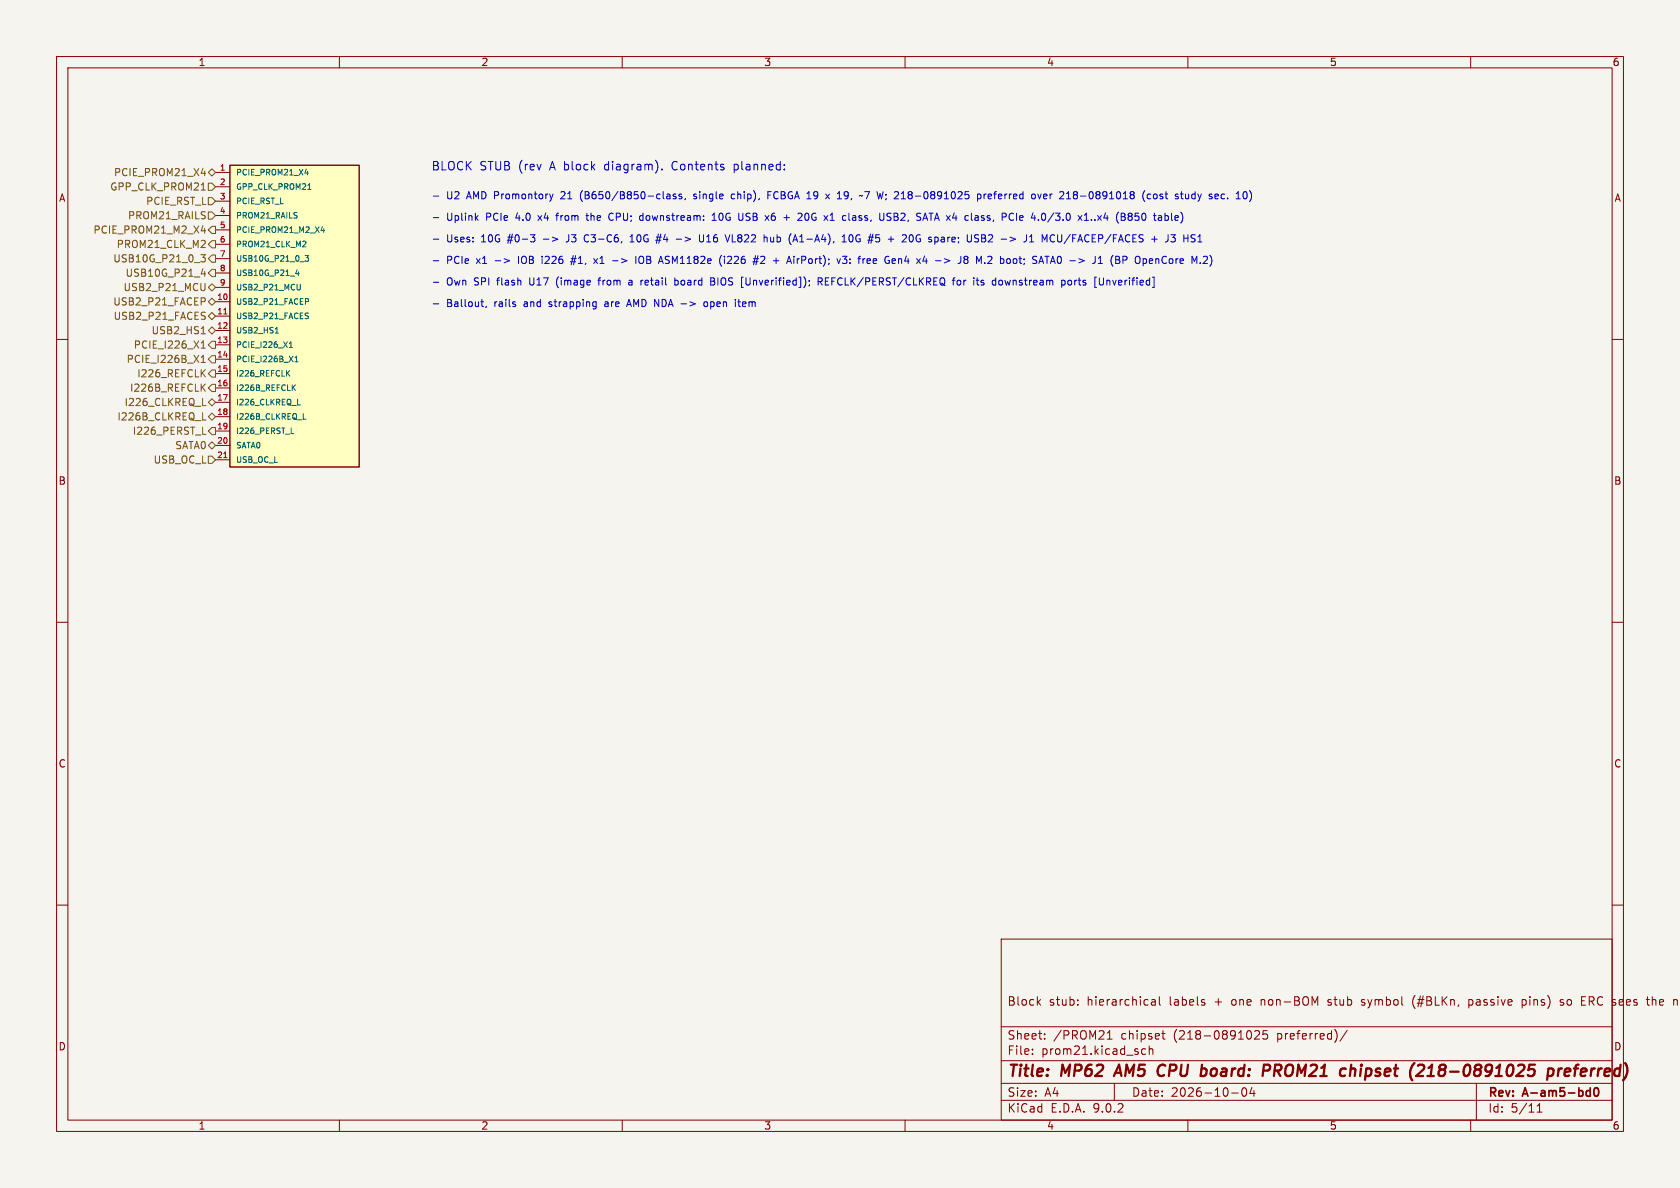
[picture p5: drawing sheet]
<svg xmlns="http://www.w3.org/2000/svg" width="297mm" height="210mm" viewBox="0 0 297 210" stroke-linecap="round" stroke-linejoin="round" font-family="sans-serif">
<path d="M0 0h297v210h-297z" fill="#f5f4ef" stroke="#f5f4ef" stroke-width=".18"/>
<g fill="none" stroke="#840000" stroke-width=".18">
<path d="M10 10h277v190h-277zM12 12h273v186h-273zM60 10v2M110 10v2M160 10v2M210 10v2M260 10v2M10 60h2M285 60h2M10 110h2M285 110h2M10 160h2"/>
<path d="M177 166h108v32h-108zM183.5 177.1l.5 .6M184 176.7l-.6 .6M190.5 177.6v.1M190.5 176.8v.1M203.6 176.8h.6v.9M204.2 177.1h-.5a.29 .29 0 0 0-.2 .3 .29 .29 0 0 0 .2 .3l.5-.1M205 176.2v1.3l.2 .2M213 177.3v.3M234.7 177.6l.2 .1M234.8 176.8v.3M240.7 177.6l.4 .1"/>
<path d="M240.9 176.7l-.2 .2 .2 .3M250.2 176a1.72 1.72 0 0 0 0 2.3M259.7 176.8h.5M259.7 177.6h.5M259.7 176.7v1.5M269.1 176.8l.4-.1 .3 .3M269.1 176.7v1.5M269.8 177.4l-.3 .3-.4-.1M276.4 176.8l-.4-.1-.2 .2 .1 .2 .5 .2v.3h-.6M279.6 177.7h.7M279.6 176.2h.7M285 160h2"/>
<path d="M292.1 176.2v1.5M292.5 176.7l-.4 .1M60 198v2M110 198v2M160 198v2M177 194.5h108M177 191.5h108M177 187.5h108M177 181.5h108M182.5 186.3v.1M182.5 185.5v.1M184.7 183.6v.1"/>
<path d="M184.7 182.8v.1M195.7 183.7h.9M195.7 182.6l.5-.4v1.5M197 191.5v3M202.5 185.5l-.4-.1-.3 .3v.4l.2 .2h.5M203.2 185.5l.2-.1 .3 .1 .1 .9M203.2 184.9v1.5M205.4 182.7h.6M205.6 182.2v1.3l.4 .2M210 198v2M217.7 193.2h1.2M219.7 192.4l.2-.1a.81 .81 0 0 1 .6 .6 .81 .81 0 0 1-.3 .8l-.2 .1a.81 .81 0 0 1-.3-1.4z"/>
<path d="M221.3 192.2l-.3 1.1h.9M221.7 192.8v1M221.8 182.3l.6-.1 .2 .1 .1 .3-1 1.1h1M224 182.2h-.7l-.1 .7 .3-.1h.5l.1 .3-.1 .5-.2 .1-.6-.1M238.2 182.1l-1.3 2M260 198v2M261 191.5v6.5M271.7 196.6h.9M271.7 195.5l.5-.4v1.5"/>
</g>
<path d="M280.7 192.8l.4 .1M281.1 192.3v1.5M281.1 193.7l-.4 .1M281.9 192.4a.81 .81 0 0 0 .4 1.4l.2-.2 .1-.4-.1-.8" fill="none" stroke="#840000" stroke-width=".3"/>
<g fill="none" stroke="#840000" stroke-width=".4">
<path d="M197.8 188.2l-.9 2M204.9 190.1l.3 .1 .5-.1M205.6 188.2l-.4 .1-.3 .2M224.4 188.3a.53 .53 0 0 1 0 .8M225.3 189.3h.8M226.2 188.2h-.7l-.3 2M238.8 189.1a.49 .49 0 0 1 .8 .1l-.1 1M238.9 188.2l-.3 2M252.3 190.2h1.2M252.5 188.8l.7-.6-.3 2M273.7 189l.2-.1 .6 .1 .2 .3-.1 .5a.66 .66 0 0 1-1 .3M273.8 188.9l-.3 2"/>
<path d="M275.6 188.9l-.2 1.3M276.1 188.9l-.4 .1-.2 .3M276.6 189.5l1-.1v-.4l-.2-.1-.6 .1-.2 .9 .2 .3 .6-.1M278.2 188.9h.8"/>
</g>
<path d="M40.6 29.2h22.9v53.4h-22.9z" fill="#ffffc2"/>
<path d="M40.6 29.2h22.9v53.4h-22.9z" fill="none" stroke="#840000" stroke-width=".25"/>
<g fill="none" stroke="#840000" stroke-width=".18">
<path d="M38.1 30.5h2.5M38.1 33h2.5M38.1 35.6h2.5M38.1 38.1h2.5M38.1 40.6h2.5M38.1 43.2h2.5M38.1 45.7h2.5M38.1 48.3h2.5M38.1 50.8h2.5M38.1 53.3h2.5M38.1 55.9h2.5M38.1 58.4h2.5"/>
<path d="M38.1 61h2.5M38.1 63.5h2.5M38.1 66h2.5M38.1 68.6h2.5M38.1 71.1h2.5M38.1 73.7h2.5M38.1 76.2h2.5M38.1 78.7h2.5M38.1 81.3h2.5"/>
</g>
<g fill="none" stroke="#006464" stroke-width=".18">
<path d="M53.9 30.6h.6M54.4 30.3v.6M54.4 33.5h.6M48.7 58.9h.5M52.5 47.7l-.2 .7h.6M52.8 48v.7M53.1 50.3v.8l-.4 .2M53.9 45.2h.7l-.4 .4 .3 .1v.4l-.1 .1-.5-.1M54 42.7v.4l-.5 .5h.6M54.3 55.9l.2 .1-.2 .3M54.4 52.8l.2 .2-.2 .3M54.4 55.3l.1 .1"/>
<path d="M56.8 40.8h.6M57.2 40.4v.7M50.8 65.9l.4 .6M51.1 61.4h.6M51.1 60.7l.3-.3v1M51.2 65.5l-.5 .6M51.5 76.7h.4M51.8 68.5l.4 .5M52.1 64h.6M52.1 63.2l.3-.2v1M52.2 68l-.5 .6M52.6 71.6h.5"/>
<path d="M53.6 74.1h.5"/>
</g>
<path d="M39.6 55.5h.5M39.6 80.9h.5" fill="none" stroke="#a90000" stroke-width=".18"/>
<g fill="none" stroke="#725600" stroke-width=".18">
<path d="M35.6 33.6h.7M35.6 30.6h.8M36.2 30.2v.9M36.8 32.4h.7l.6 .6-.6 .7h-.7zM36.8 30.5l.7-.7 .6 .7-.6 .6zM36.8 34.9h.7l.6 .7-.6 .6h-.7zM36.8 37.5h.7l.6 .6-.6 .6h-.7zM35.5 45h.8l-.4 .5 .3 .1v.6l-.1 .1-.6-.1M35.6 40.8h.8M35.6 59h.7M35.9 47.5l-.3 .9h.8M36.1 52.6l.2 .3-.1 .3-.1 .1"/>
<path d="M36.1 55.9l.2 .2-.2 .4M36.1 55.2l.2 .1M36.2 42.6l.1 .1-.1 .3-.7 .8h.8M36.2 40.4v.8M36.2 48v.8M36.2 50.1v1l-.1 .2-.3 .1M36.8 55.9l.7-.7 .6 .7-.6 .6zM36.8 50.8l.7-.6 .6 .6-.6 .6zM36.8 53.3l.7-.6 .6 .6-.6 .7zM36.8 58.4l.7-.6 .6 .6-.6 .7zM37.5 40h.6v1.3h-.6l-.7-.7zM37.5 42.5h.6v1.3h-.6l-.7-.6z"/>
<path d="M37.5 45.1h.6v1.3h-.6l-.7-.7zM37.5 47.6h.6v1.3h-.6l-.7-.6zM35.6 64.1h.7M35.6 60.6l.3-.3v1.2M35.6 63.2l.3-.4v1.3M35.6 61.5h.7M35.8 68.4l.5 .8M35.8 65.9l.5 .7M35.8 76.8h.6M35.8 74.2h.6M35.8 71.7h.6M36.3 67.9l-.7 .7"/>
<path d="M36.3 65.3l-.7 .8M36.8 78.7l.7-.6 .6 .6-.6 .7zM36.8 73.7l.7-.7 .6 .7-.6 .6zM36.8 71.1l.7-.6 .6 .6-.6 .7zM37.5 75.6h.6v1.2h-.6l-.7-.6zM37.5 67.9h.6v1.3h-.6l-.7-.6zM37.5 65.4h.6v1.3h-.6l-.7-.7zM37.5 62.9h.6v1.2h-.6l-.7-.6zM37.5 60.3h.6v1.3h-.6l-.7-.6zM36.8 80.6h.7l.6 .7-.6 .6h-.7z"/>
</g>
<g fill="none" stroke="#0000c2" stroke-width=".18">
<path d="M76.6 34.7h1M76.6 38.5h1M84.2 38.5l.3 .5M84.5 38.1l-.5 .5M97.2 34.3l.3 .8M97.5 35.1l-.2 .3M97.8 34.3l-.3 .8M98.3 38.1h.4M98.5 37.7l-.1 1.3M102.7 34.1l-.1 .4 .1 .8M103.6 38.1h.5M103.8 37.7v1.1l.3 .2"/>
<path d="M108.2 37.7a.64 .64 0 0 0-.6 .6 .64 .64 0 0 0 .6 .7M113.3 38.1l.4 .1M113.7 38.9l-.4 .1M113.7 37.7v1.3M117 29.9v.1M118 34.3h.3l.2 .2v.6M118.5 34.6l-.5 .1M118.5 35.1h-.5M119.5 34.4l-.3-.1-.2 .2 .1 .2 .4 .1v.3h-.5M120.5 34.4l-.3-.1-.2 .2 .1 .2 .4 .1v.3h-.5M121.2 35.1l-.1 .2M122.6 35.1h.4"/>
<path d="M123 34.3l-.4 .2 .1 .2h.3M125.9 39h.7M125.9 38l.4-.3v1.3M129.8 29v1.5M129.8 30h.1M129.9 34.4l-.4-.1-.2 .2 .1 .6h.5M129.9 29l-.1 .1M131.3 37.7v1l-.2 .3M135.7 34.5h.5M136.4 33.9h-.7v1.2M136.4 38.8l.4 .2M136.7 37.7l-.3 .3"/>
<path d="M136.8 38.2l-.4 .1M142.8 37.7h-.1a.68 .68 0 0 0-.4 .6 .68 .68 0 0 0 .4 .7l.1-.1M146.8 39h.7M149.4 35.1h.2M149.7 33.9h-.2l-.3 .2 .1 .4 .4 .2M151.1 38.1l-.4 .1M151.2 38.5h-.3l-.2 .2v.2l.5 .1M152.9 33.9h.8l-.5 1.2M157.5 37.7h-.5l-.1 .1v.4l.5 .2 .1 .3-.2 .3-.5-.1M163.6 37.7l.4 1.3M164.2 37.7h.8M164.6 37.7v1.3"/>
<path d="M172.8 34.4l.4-.1 .2 .2-.1 .6h-.5M172.8 34.3v1.3M173.5 38.9l.1 .1M173.7 38.1l-.2 .2 .2 .2M174 34.3v.8M174.3 34.3l-.3 .2M175.1 34.3h-.2l-.2 .2 .1 .6h.3M175.3 34.6l-.6 .1M178.9 37.7l.3 .1M179.2 38.8l-.3 .2M179.7 37.7v1.3M180.4 38.1l-.1 .2v.5l.1 .2"/>
<path d="M180.9 38.4l-.6 .1M183.5 34.3l.3 .8 .3-.8M184.9 34.3h-.2l-.2 .2 .1 .6h.3M185.1 34.6l-.6 .1M186.3 37.6l-1.1 1.7M189.9 33.9l-.1 .2 .1 .3M189.9 34.5l-.1 .2 .1 .4M191.7 39h.7M193 38.8v.2M193.6 38.8v.2M194 38.1l.7 .9M194.7 38.1l-.7 .9"/>
<path d="M200 37.7l.2 .2-.2 .3M200 38.3l.2 .2-.2 .4M200.6 38.8l.2 .2 .4-.1M201.3 37.7h-.6l-.1 .6 .2-.1h.4M202.4 33.7a1.46 1.46 0 0 0 0 1.9M203.4 34.4l-.3-.1-.3 .2 .1 .6h.5M204 34.4l.1-.1 .4 .1 .1 .5-.2 .2h-.3l-.1-.1zM207.1 37.7v1.1l.2 .2M208.1 38.1h-.2l-.2 .2 .1 .6 .3 .1M208.3 38.4l-.6 .1M210.1 35l-.1 .1h-.4M210.1 34.3v.8"/>
<path d="M210.7 34.4v.6M216.1 34.3l.4 .1M216.5 35.1h-.4M220.9 33.7l.1 .1M221.1 34.1l.2 .4-.2 .8M76.6 42.3h1M76.6 46.1h1M76.6 49.9h1M76.6 53.7h1M85 53.3h.5M85.3 54.1l.2 .1M86 54.1l-.1 .3"/>
<path d="M87.5 46.1h1M89.1 45.7l1 .4-1 .4M93.8 41.5h.8l-.5 .5 .4 .1 .1 .4-.3 .3h-.3M95.8 45.3v.1M95.8 45.7v.9M98.5 49.3l-.1 .5 .1 .7M100.4 42.7l-.3 .1M100.9 46.3h.9M101 45.7h.9M101.3 45.2l-.3 1.6M103.7 41.5a.68 .68 0 0 0-.4 .6 .68 .68 0 0 0 .4 .7M105 45.7l.6 .9"/>
<path d="M105.3 53.3l.1 .1M105.4 53.3v1.1l-.1 .2M105.4 54.1l-.1 .1M105.6 45.7l-.6 .9M105.7 49.5h.5M106.2 49.1l-.3 .2v1.1M107.1 53.3l-.1 .1M107.1 53.7l-.2 .2 .2 .3M108.3 46.1h1M110.9 53.8h.6M111.2 52.9l-.4 1.3M111.2 49.6h.5"/>
<path d="M111.4 42.8h.7M111.4 41.9l.3-.4v1.3M111.7 49.8l-.4 .1-.2 .2 .2 .3 .4-.1M112.4 45.3v1.3M113.5 45.3a.43 .43 0 0 0-.6 .4v.5a.43 .43 0 0 0 .6 .4M114.1 49.6v.7M114.6 49.8l-.6 .2M115.9 42.5h.9M116 41.9h.9M116.4 41.4l-.4 1.6M116.8 41.4l-.3 1.6M117.6 46.5l.2 .1"/>
<path d="M117.7 45.4v.4M119.3 49.6l.4-.1 .2 .3-.1 .5h-.5M119.3 49.1v1.3M119.5 42.3h1M123.7 41.5v1l.2 .3 .4-.1 .1-.2v-1M124.6 53.4l.3-.1 .2 .3v.4l-.2 .2-.3-.1-.2-.1zM125.6 49.1l.7 .1v.3l-.2 .2M125.6 49.7h.5M126.1 49.7l.3 .3-.1 .3-.7 .1M127.4 46.8l.2 .3M127.6 45.1l-.2 .3M128.1 45.3v.1"/>
<path d="M128.1 45.7v.9M129.3 45.9l-.7 .7h.7M129.5 41.5v1.3h.6M130.4 53.3h.5M130.6 52.9v1.1l.3 .2M132 50.3l.4 .1M133.1 46.3h.9M133.2 45.7h.9M133.6 45.2l-.4 1.6M134 45.2l-.4 1.6M135 45.3l-.5 .1M135.1 45.9l-.7 .7h.8"/>
<path d="M136.2 41.9l.1 .8h.4M140.3 42.4h.6M140.6 41.5l.4 1.3M140.9 45.7v.9M141.2 45.7l-.3 .3M144.6 49.8l.6-.1 .2-.2-.1-.3-.7-.1v1.3M144.9 49.8l.5 .6M145.9 49.7h.4M146.5 49.1h-.6v1.3h.6M148.9 41.9l.3-.4v1.3M148.9 42.8h.7M148.9 45.3h.8l-.4 .5 .4 .1v.6l-.2 .1-.6-.1"/>
<path d="M150.2 41.6l.2-.1a.68 .68 0 0 1 .4 .6 .68 .68 0 0 1-.4 .7l-.2-.2-.1-.3zM153.5 45.7l.3 .1 .1 .2-.6 .2M153.8 46.5l-.3 .1M154.9 41.5h.6M155 42h.3l.2 .2v.4l-.5 .2M158.2 45.8l.1 .2-.6 .2M158.9 45.7v.9M159 45.7l-.1 .2M162.1 41.7l-.2 .3 .2 .6M165.4 46.1h.9M166.4 42.7h.6M166.4 42l.4-.1 .2 .2"/>
<path d="M167 42.2l-.6 .1M167 45.7l.9 .4-.9 .4M168.3 49.5h.5M168.8 49.1l-.3 .2v1.1M169.3 49.7l.1-.2 .4 .2 .1 .4-.2 .2-.3 .1-.1-.1zM170.9 45.3l.2 .2-.2 .4 .2 .2v.2l-.2 .3M172.8 42.2l.2 .2-.2 .4M172.8 41.5l.2 .1M173.4 49.8l.6 .3-.2 .3-.4-.1M173.5 42.1h.5M173.9 49.6l-.3-.1-.2 .2M174 42.1l.2 .1"/>
<path d="M174.1 41.6l-.6-.1v1.3h.5M174.1 42l-.1 .1M176.8 49.5l.3 .1 .1 .2v.5l-.4 .1M180.1 45.7h.5M180.3 45.3v1.1l.2 .2M184.7 42.4l-.5-.9v1.3M184.7 45.3h.8M185.7 46.6l.4-1.3 .4 1.3M185.8 46.2h.6M187.7 41.5l-.1 1.1-.1 .2-.4-.1M188.2 49.7v.6M188.9 49.6l.3-.1 .3 .3v.3l-.3 .3-.3-.1-.1-.2z"/>
<path d="M190 49.5v.9M190.1 49.7l-.1 .1M195.1 49.1l-.1 1.2M195.7 49.5v.9M196.2 49.6l-.3-.1-.2 .2M196.8 45.1a1.46 1.46 0 0 0 0 2M197.3 45.9h.4M197.7 45.3h-.4v1.3h.4M200.9 45.4a.9 .9 0 0 0 0 1.1M204.7 45.7l.2 .2v.7M206.5 41.5v.9a.41 .41 0 0 1-.5 .4M207 41.5h.8"/>
<path d="M207 42.6l.5 .2M209.3 42.1h.7M210 41.5v1.3"/>
</g>
<g font-size="2.8" fill="#840000">
<text x="178" y="190.9">Title:</text>
<text x="187.7" y="190.9">MP62</text>
<text x="198.1" y="190.9">AM5</text>
<text x="206.3" y="190.9">CPU</text>
<text x="214.7" y="190.9">board:</text>
<text x="226.5" y="190.9">PROM21</text>
<text x="241" y="190.9">chipset</text>
<text x="254.1" y="190.9">(218-0891025</text>
<text x="279.3" y="190.9">preferred)</text>
</g>
<g font-size="2.1" fill="#0000c2">
<text x="76.2" y="30.2">BLOCK</text>
<text x="84.8" y="30.2">STUB (rev</text>
<text x="97.4" y="30.2">A block</text>
<text x="107.3" y="30.2">diagram).</text>
<text x="119.4" y="30.2">Contents</text>
<text x="130.4" y="30.2">planned:</text>
</g>
<g font-size="2.1" fill="#840000">
<text x="178" y="178">Block</text>
<text x="185.4" y="178">stub:</text>
<text x="192.2" y="178">hierarchical</text>
<text x="206.9" y="178">labels</text>
<text x="215" y="178">+</text>
<text x="218.1" y="178">one</text>
<text x="223.4" y="178">non-BOM</text>
<text x="235.5" y="178">stub</text>
<text x="241.5" y="178">symbol</text>
<text x="250.7" y="178">(#BLKn,</text>
<text x="260.8" y="178">passive</text>
<text x="270.4" y="178">pins)</text>
<text x="277.3" y="178">so</text>
<text x="281.2" y="178">ERC</text>
<text x="286.8" y="178">sees</text>
<text x="293.1" y="178">the</text>
<text x="178" y="184">Sheet:</text>
<text x="186.2" y="184">/PROM21</text>
<text x="198.2" y="184">chipset</text>
<text x="207.6" y="184">(218-0891025</text>
<text x="226.1" y="184">preferred)/</text>
<text x="178" y="186.7">File:</text>
<text x="184.1" y="186.7">prom21.kicad_sch</text>
<text x="178" y="196.9">KiCad</text>
<text x="178" y="194.1">Size:</text>
<text x="184.7" y="194.1">A4</text>
<text x="185.7" y="196.9">E.D.A.</text>
<text x="193.3" y="196.9">9.0.2</text>
<text x="200" y="194.1">Date:</text>
<text x="207" y="194.1">2026-10-04</text>
<text x="263" y="194.3">Rev:</text>
<text x="263" y="196.9">Id:</text>
<text x="267.1" y="196.9">5/11</text>
<text x="269.4" y="194.3">A-am5-bd0</text>
</g>
<g font-size="1.8" fill="#840000">
<text x="35" y="11.9">1</text>
<text x="85" y="11.9">2</text>
<text x="135" y="11.9">3</text>
<text x="185" y="11.9">4</text>
<text x="235" y="11.9">5</text>
<text x="285" y="11.9">6</text>
<text x="10.3" y="35.9">A</text>
<text x="285.3" y="35.9">A</text>
<text x="10.3" y="85.9">B</text>
<text x="285.3" y="85.9">B</text>
<text x="10.3" y="135.9">C</text>
<text x="285.3" y="135.9">C</text>
<text x="10.3" y="185.9">D</text>
<text x="285.3" y="185.9">D</text>
<text x="35" y="199.9">1</text>
<text x="85" y="199.9">2</text>
<text x="135" y="199.9">3</text>
<text x="185" y="199.9">4</text>
<text x="235" y="199.9">5</text>
<text x="285" y="199.9">6</text>
</g>
<g font-size="1.8" fill="#725600">
<text x="19.4" y="33.9">GPP_CLK_PROM21</text>
<text x="20" y="31.3">PCIE_PROM21_X4</text>
<text x="16.4" y="41.5">PCIE_PROM21_M2_X4</text>
<text x="22.5" y="39">PROM21_RAILS</text>
<text x="25.7" y="36.4">PCIE_RST_L</text>
<text x="19.9" y="46.6">USB10G_P21_0_3</text>
<text x="20.5" y="44">PROM21_CLK_M2</text>
<text x="21.7" y="51.7">USB2_P21_MCU</text>
<text x="22.1" y="49.1">USB10G_P21_4</text>
<text x="19.9" y="54.2">USB2_P21_FACEP</text>
<text x="20" y="56.7">USB2_P21_FACES</text>
<text x="26.7" y="59.3">USB2_HS1</text>
<text x="22.3" y="64.4">PCIE_I226B_X1</text>
<text x="23.6" y="61.8">PCIE_I226_X1</text>
<text x="21.9" y="72">I226_CLKREQ_L</text>
<text x="22.9" y="69.4">I226B_REFCLK</text>
<text x="24.2" y="66.9">I226_REFCLK</text>
<text x="20.7" y="74.5">I226B_CLKREQ_L</text>
<text x="23.4" y="77.1">I226_PERST_L</text>
<text x="27.1" y="82.1">USB_OC_L</text>
<text x="30.9" y="79.6">SATA0</text>
</g>
<g font-size="1.8" fill="#0000c2">
<text x="78.9" y="35.3">U2</text>
<text x="82.7" y="35.3">AMD Promontory</text>
<text x="99.6" y="35.3">21</text>
<text x="103.2" y="35.3">(B650/B850-class,</text>
<text x="123.5" y="35.3">single</text>
<text x="130.4" y="35.3">chip),</text>
<text x="137" y="35.3">FCBGA 19</text>
<text x="147.7" y="35.3">x</text>
<text x="149.9" y="35.3">19,</text>
<text x="154.1" y="35.3">~7</text>
<text x="157.4" y="35.3">W; 218-0891025</text>
<text x="175.5" y="35.3">preferred</text>
<text x="185.3" y="35.3">over</text>
<text x="190.4" y="35.3">218-0891018</text>
<text x="205.3" y="35.3">(cost</text>
<text x="211.3" y="35.3">study</text>
<text x="217.5" y="35.3">sec.</text>
<text x="78.9" y="39.1">Uplink</text>
<text x="86" y="39.1">PCIe</text>
<text x="91.4" y="39.1">4.0</text>
<text x="95.6" y="39.1">x4</text>
<text x="99" y="39.1">from</text>
<text x="104.6" y="39.1">the</text>
<text x="108.7" y="39.1">CPU;</text>
<text x="114.4" y="39.1">downstream:</text>
<text x="127.4" y="39.1">10G</text>
<text x="132.2" y="39.1">USB</text>
<text x="137.2" y="39.1">x6</text>
<text x="140.6" y="39.1">+</text>
<text x="143.4" y="39.1">20G</text>
<text x="148.2" y="39.1">x1</text>
<text x="151.6" y="39.1">class,</text>
<text x="158.4" y="39.1">USB2,</text>
<text x="165.2" y="39.1">SATA x4</text>
<text x="174.1" y="39.1">class,</text>
<text x="180.8" y="39.1">PCIe</text>
<text x="186.2" y="39.1">4.0/3.0</text>
<text x="194.8" y="39.1">x1..x4</text>
<text x="201.6" y="39.1">(B850</text>
<text x="208.6" y="39.1">table)</text>
<text x="78.9" y="42.9">Uses:</text>
<text x="78.9" y="46.7">PCIe</text>
<text x="84.3" y="46.7">x1</text>
<text x="85.2" y="42.9">10G</text>
<text x="90.1" y="42.9">#0-3</text>
<text x="92.1" y="46.7">IOB</text>
<text x="96.4" y="46.7">i226</text>
<text x="96.5" y="42.9">-&gt;</text>
<text x="100.8" y="42.9">J3</text>
<text x="101.9" y="46.7">#1,</text>
<text x="104.1" y="42.9">C3-C6,</text>
<text x="106.1" y="46.7">x1</text>
<text x="109.5" y="46.7">-&gt;</text>
<text x="112.5" y="42.9">10G</text>
<text x="113.8" y="46.7">IOB</text>
<text x="117.3" y="42.9">#4</text>
<text x="118.2" y="46.7">ASM1182e</text>
<text x="121" y="42.9">-&gt;</text>
<text x="125.3" y="42.9">U16</text>
<text x="129.1" y="46.7">(i226</text>
<text x="130.2" y="42.9">VL822</text>
<text x="135.3" y="46.7">#2</text>
<text x="137.1" y="42.9">hub</text>
<text x="139" y="46.7">+</text>
<text x="141.7" y="46.7">AirPort);</text>
<text x="141.7" y="42.9">(A1-A4),</text>
<text x="150.7" y="46.7">v3:</text>
<text x="151.4" y="42.9">10G</text>
<text x="154.7" y="46.7">free</text>
<text x="156.2" y="42.9">#5</text>
<text x="159.5" y="46.7">Gen4</text>
<text x="159.9" y="42.9">+</text>
<text x="162.6" y="42.9">20G</text>
<text x="167.5" y="42.9">spare;</text>
<text x="168.8" y="46.7">-&gt;</text>
<text x="173.2" y="46.7">J8</text>
<text x="174.5" y="42.9">USB2</text>
<text x="176.5" y="46.7">M.2</text>
<text x="180.7" y="42.9">-&gt;</text>
<text x="180.9" y="46.7">boot;</text>
<text x="185" y="42.9">J1</text>
<text x="186.9" y="46.7">SATA0 -&gt;</text>
<text x="188.3" y="42.9">MCU/FACEP/FACES</text>
<text x="197.9" y="46.7">J1</text>
<text x="201.3" y="46.7">(BP</text>
<text x="205.8" y="46.7">OpenCore</text>
<text x="207.9" y="42.9">+</text>
<text x="210.6" y="42.9">J3</text>
<text x="78.9" y="50.6">Own</text>
<text x="83.9" y="50.6">SPI</text>
<text x="88.2" y="50.6">flash</text>
<text x="94.1" y="50.6">U17</text>
<text x="99" y="50.6">(image</text>
<text x="106.7" y="50.6">from</text>
<text x="112.2" y="50.6">a</text>
<text x="114.5" y="50.6">retail</text>
<text x="120.7" y="50.6">board</text>
<text x="127.3" y="50.6">BIOS</text>
<text x="132.9" y="50.6">[Unverified]);</text>
<text x="146.7" y="50.6">REFCLK/PERST/CLKREQ</text>
<text x="170.8" y="50.6">for</text>
<text x="174.6" y="50.6">its</text>
<text x="178.1" y="50.6">downstream</text>
<text x="190.5" y="50.6">ports</text>
<text x="196.6" y="50.6">[Unverified]</text>
<text x="78.9" y="54.4">Ballout,</text>
<text x="87.5" y="54.4">rails</text>
<text x="92.9" y="54.4">and</text>
<text x="97.5" y="54.4">strapping</text>
<text x="107.6" y="54.4">are</text>
<text x="111.8" y="54.4">AMD NDA -&gt;</text>
<text x="125.9" y="54.4">open</text>
<text x="131.6" y="54.4">item</text>
</g>
<g font-size="1.4" fill="#a90000">
<text x="38.8" y="30.2">1</text>
<text x="38.8" y="32.8">2</text>
<text x="38.8" y="35.3">3</text>
<text x="38.8" y="37.8">4</text>
<text x="38.8" y="40.4">5</text>
<text x="38.8" y="42.9">6</text>
<text x="38.8" y="45.5">7</text>
<text x="38.3" y="53.1">10</text>
<text x="38.8" y="48">8</text>
<text x="38.8" y="50.5">9</text>
<text x="38.3" y="55.6">11</text>
<text x="38.3" y="58.2">12</text>
<text x="38.3" y="60.7">13</text>
<text x="38.3" y="63.2">14</text>
<text x="38.3" y="65.8">15</text>
<text x="38.3" y="68.3">16</text>
<text x="38.3" y="70.9">17</text>
<text x="38.3" y="73.4">18</text>
<text x="38.3" y="75.9">19</text>
<text x="38.3" y="78.5">20</text>
<text x="38.3" y="81">21</text>
</g>
<g font-size="1.4" fill="#006464">
<text x="41.7" y="31.2">PCIE_PROM21_X4</text>
<text x="41.7" y="33.7">GPP_CLK_PROM21</text>
<text x="41.7" y="36.3">PCIE_RST_L</text>
<text x="41.7" y="38.8">PROM21_RAILS</text>
<text x="41.7" y="41.4">PCIE_PROM21_M2_X4</text>
<text x="41.7" y="43.9">PROM21_CLK_M2</text>
<text x="41.7" y="46.4">USB10G_P21_0_3</text>
<text x="41.7" y="49">USB10G_P21_4</text>
<text x="41.7" y="51.5">USB2_P21_MCU</text>
<text x="41.7" y="54.1">USB2_P21_FACEP</text>
<text x="41.7" y="56.6">USB2_P21_FACES</text>
<text x="41.7" y="59.1">USB2_HS1</text>
<text x="41.7" y="61.7">PCIE_I226_X1</text>
<text x="41.7" y="64.2">PCIE_I226B_X1</text>
<text x="41.7" y="66.8">I226_REFCLK</text>
<text x="41.7" y="69.3">I226B_REFCLK</text>
<text x="41.7" y="71.8">I226_CLKREQ_L</text>
<text x="41.7" y="74.4">I226B_CLKREQ_L</text>
<text x="41.7" y="76.9">I226_PERST_L</text>
<text x="41.7" y="79.5">SATA0</text>
<text x="41.7" y="82">USB_OC_L</text>
</g>
</svg>
